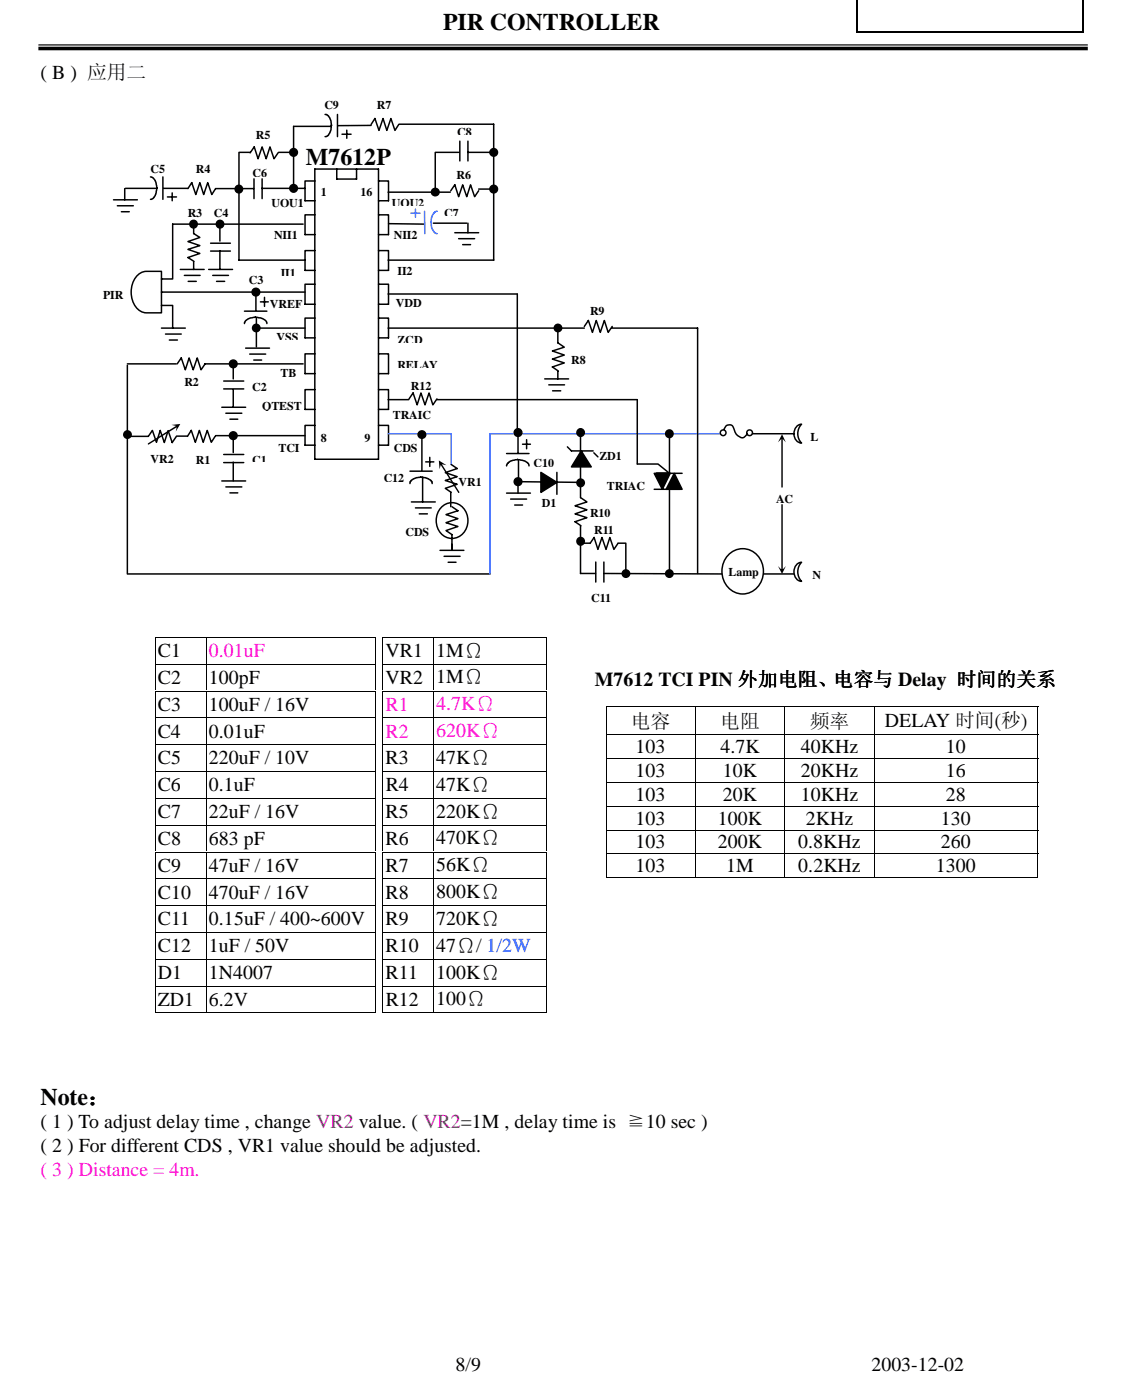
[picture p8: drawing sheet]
<svg xmlns="http://www.w3.org/2000/svg" width="202mm" height="249mm" viewBox="0 0 202 249" stroke-linecap="round" stroke-linejoin="round" font-family="sans-serif">
<path d="M6.8 8.3h186.3v.6h-186.3zM6.8 7.9h186.3v.2h-186.3z" fill="#010101"/>
<path d="M152.2 -.1v5.9M192.2 -.1v5.9M152.3 5.7h39.8" fill="none" stroke="#000" stroke-width=".25"/>
<g fill="none" stroke="#000" stroke-width=".18">
<path d="M27.5 113.2h39.2M27.5 117.9h39.2M27.6 113.2v4.6M27.6 118v4.6M36.6 113.2v4.6M36.6 118v4.6M66.6 113.2v4.6M66.6 118v4.6M67.9 113.2h29.1M67.9 117.9h29.1M67.9 113.2v4.6M67.9 118v4.6"/>
<path d="M76.9 113.2v4.6M76.9 118v4.6M96.9 113.2v4.6M96.9 118v4.6M27.5 122.7h39.2M27.5 127.4h39.2M27.5 132.2h39.2M27.5 136.9h39.2M27.6 122.8v4.5M27.6 127.5v4.6M27.6 132.3v4.6M27.6 137v4.6"/>
<path d="M36.6 122.8v4.5M36.6 127.5v4.6M36.6 132.3v4.6M36.6 137v4.6M66.6 122.8v4.5M66.6 127.5v4.6M66.6 132.3v4.6M66.6 137v4.6M67.9 122.7h29.1M67.9 127.4h29.1M67.9 132.2h29.1M67.9 136.9h29.1"/>
<path d="M67.9 122.8v4.5M67.9 127.5v4.6M67.9 132.3v4.6M67.9 137v4.6M76.9 122.8v4.5M76.9 127.5v4.6M76.9 132.3v4.6M76.9 137v4.6M96.9 122.8v4.5M96.9 127.5v4.6M96.9 132.3v4.6M96.9 137v4.6"/>
<path d="M27.5 141.7h39.2M27.5 146.5h39.2M27.5 151.3h39.2M27.5 156h39.2M27.6 141.8v4.6M27.6 146.6v4.5M27.6 151.3v4.6M27.6 156.1v4.6M36.6 141.8v4.6M36.6 146.6v4.5M36.6 151.3v4.6M36.6 156.1v4.6"/>
<path d="M66.6 141.8v4.6M66.6 146.6v4.5M66.6 151.3v4.6M66.6 156.1v4.6M67.9 141.7h29.1M67.9 146.5h29.1M67.9 151.3h29.1M67.9 156h29.1M67.9 141.8v4.6M67.9 146.6v4.5M67.9 151.3v4.6M67.9 156.1v4.6"/>
<path d="M76.9 141.8v4.6M76.9 146.6v4.5M76.9 151.3v4.6M76.9 156.1v4.6M96.9 141.8v4.6M96.9 146.6v4.5M96.9 151.3v4.6M96.9 156.1v4.6M27.5 160.8h39.2M27.5 165.5h39.2M27.5 170.3h39.2M27.5 175h39.2"/>
<path d="M27.6 160.9v4.5M27.6 165.6v4.6M27.6 170.4v4.6M27.6 175.1v4.8M27.6 179.8h8.9M36.6 160.9v4.5M36.6 165.6v4.6M36.6 170.4v4.6M36.6 175.1v4.8M36.7 179.8h29.8M66.6 160.9v4.5M66.6 165.6v4.6"/>
<path d="M66.6 170.4v4.6M66.6 175.1v4.8M67.9 160.8h29.1M67.9 165.5h29.1M67.9 170.3h29.1M67.9 175h29.1M67.9 160.9v4.5M67.9 165.6v4.6M67.9 170.4v4.6M67.9 175.1v4.8M68 179.8h8.8M76.9 160.9v4.5"/>
<path d="M76.9 165.6v4.6M76.9 170.4v4.6M76.9 175.1v4.8M77 179.8h19.9M96.9 160.9v4.5M96.9 165.6v4.6M96.9 170.4v4.6M96.9 175.1v4.8"/>
</g>
<g fill="none" stroke="#010101" stroke-width=".26">
<path d="M20.1 35.5h4.3M20.8 36.5h2.9M21.5 37.6h1.4M22.1 33.5v2M33.4 33.5l.6-1.1 .8 2.1 .7-2.1 .7 2.1 .7-2.1 .7 2.1 .7-1h6.7M34.4 39.8v1.7M39 39.8v3M44.4 27.1l.7-1 .7 2.1 .7-2.1 .7 2.1 .7-2.1 .7 2.1 .8-1.1M44.4 27h-2v19.2h11.7M45.1 31.7v3.6M46.5 33.4h7.6M46.5 31.7v3.6"/>
<path d="M49.4 27h2.4M52.1 22.4v11M53.8 39.8h-23.2v9.7h-1.9M55.9 32.1h-1.8v3.5h1.8M55.9 38.1h-1.8v3.6h1.8M55.9 30h11.3v51.5h-11.3zM59.8 30v1.8h3.5v-1.8M65.9 22.1l.6-1.1 .8 2.2 .7-2.2 .7 2.2 .7-2.2 .7 2.2 .7-1.1M67.2 32.1h1.8v3.5h-1.8M67.2 38.1h1.8v3.6h-1.8M68.9 34.1h11M70.9 22.1h16.7v24.1h-18.7"/>
<path d="M80 33.9l.7-1.1 .7 2.1 .7-2.1 .7 2.1 .7-2.1 .7 2.1 .8-1M81.4 27h-4.1v7.1M81.6 25.1v3.5M83.1 27h4.5M83.1 25.1v3.5M83.1 39.6v1.7M85 33.6h2.6M24.5 48.8l.9-.6h3.3v7.3h-2.7a3.3 3.3 0 0 1-2.7-3.6 4.2 4.2 0 0 1 1.2-3.1zM28.7 54.2h1.9v4M28.7 51.9h25.4M28.7 58.2h4.2M29.4 59.3h2.8"/>
<path d="M32 47.8h4.2M32.7 48.9h2.8M33.4 49.9h1.4M34.4 46.5v1.3M34.4 41.5l1.1 .7-2.1 .7 2.1 .7-2.1 .7 2.1 .7-2.1 .7 1 .7M37 47.8h4.3M37.4 43.2h3.5M37.4 44.6h3.5M37.8 48.9h2.8M38.4 49.9h1.5M39 44.5v3.3M45.5 58.2h8.6"/>
<path d="M55.9 44.5h-1.8v3.5h1.8M55.9 50.5h-1.8v3.5h1.8M55.9 56.5h-1.8v3.5h1.8M67.2 44.5h1.8v3.5h-1.8M67.2 50.5h1.8v3.5h-1.8M67.2 56.5h1.8v3.5h-1.8M68.9 52.2h22.9v24.8M80.7 41.3h4.3M81.4 42.4h2.8M82.1 43.4h1.4M22.6 64.6h8.7M22.6 77.1v24.7"/>
<path d="M30.1 60.4h1.4M31.3 77.4h2M31.5 64.6l.7-1.1 .7 2.2 .7-2.2 .7 2.2 .7-2.2 .7 2.2 .7-1.1M33.3 77.5l.7-1.1 .7 2.1 .7-2.1 .7 2.1 .7-2.1 .7 2.1 .7-1M36.4 64.6h17.4M38.3 77.3h15.8M39.4 72.3h4.2M39.7 67.6h3.6M39.7 69h3.6M40.1 73.4h2.8M40.8 74.4h1.4M41.4 64.3v3"/>
<path d="M41.4 69.2v3.1M41.4 77.3v3M43.6 61.8h4.2M44.3 62.9h2.9M45 63.9h1.4M55.9 62.8h-1.8v3.5h1.8M55.9 69.2h-1.8v3.5h1.8M55.9 75.5h-1.8v3.5h1.8M67.2 62.8h1.8v3.5h-1.8M67.2 69.2h1.8v3.5h-1.8M67.2 75.5h1.8v3.5h-1.8M68.9 70.9h3.7"/>
<path d="M118.8 77v7M39.4 85.4h4.2M39.7 80.7h3.6M39.7 82.1h3.6M40.1 86.4h2.8M40.8 87.5h1.4M41.4 82v3.4M104.7 96.5l.8-1.1 .6 2.1 .7-2.1 .8 2.1 .6-2.1 .8 2.1 .7-1M118.8 87v14.2M129.2 98.6a3.7 3.7 0 0 1 4.2-.8 3.7 3.7 0 0 1 2.1 3.6 3.6 3.6 0 0 1-2.5 3.8 3.6 3.6 0 0 1-4.2-1.5 4.3 4.3 0 0 1 .4-5.1z"/>
</g>
<path d="M68.9 77h11M80.1 77v5.5" fill="none" stroke="#3467ff" stroke-width=".26"/>
<path d="M103.2 80l1.7 2.9h-3.5z" fill="#010101"/>
<path d="M72.6 70.8l.7-1 .7 2.1 .7-2.1 .7 2.1 .8-2.1 .6 2.1 .8-1.1M100.7 79.3l.7 .7h3.9M103.1 88.4l1.1 .7-2.1 .7 2.1 .7-2.1 .7 2.1 .7-2.1 .7 1 .7M103.2 80l1.7 2.9h-3.5zM105.4 80.4l.7 .7M105.7 99.8v3.5M107.2 99.8v3.5" fill="none" stroke="#010101" stroke-width=".26"/>
<path d="M119.7 84l1.4 2.9h-2.9z" fill="#010101"/>
<path d="M119.7 84l1.4 2.9h-2.9z" fill="none" stroke="#010101" stroke-width=".26"/>
<path d="M116.1 84h2.9l-1.4 2.9z" fill="#010101"/>
<g fill="none" stroke="#010101" stroke-width=".26">
<path d="M103 77v11.4M113.1 70.9v11.5h3.7l2 1.6M128.5 76.2a.91 .91 0 0 1 1-.8 .91 .91 0 0 1 .8 .9 1.61 1.61 0 0 0 1.7 1.4l.6-.7M103 93.4v8.4h2.7M103 96.4h1.7M109.7 96.4h1.4v5.4M116.1 84h2.9l-1.4 2.9zM116.1 86.9h4.6M116.5 84h4.6M107.1 101.8l21 .1"/>
<circle cx="128.4" cy="76.8" r=".5"/>
<circle cx="133.1" cy="76.8" r=".51"/>
</g>
<path d="M87 77h40.8" fill="none" stroke="#3467ff" stroke-width=".26"/>
<path d="M96 83.9l2.8 1.7-2.8 1.8z" fill="#010101"/>
<g fill="none" stroke="#010101" stroke-width=".26">
<path d="M68.9 58.2h34.8M99 58.2v2.7M103.7 58l.7-1.1 .8 2.1 .6-2.1 .8 2.1 .7-2.1 .6 2.1 .8-1M108.7 58.2h15.1v43.6M77.6 70.9h35.5M96.7 67.3h4.2M97.4 68.3h2.8M98.1 69.4h1.4M99 66v1.3M99.1 60.9l1.1 .7-2.2 .7 2.2 .7-2.2 .8 2.2 .6-2.2 .7 1.1 .8M91.9 85.5l11.1 .1M91.9 85.2v2.3"/>
<path d="M96 83.9l2.8 1.7-2.8 1.8zM98.8 83.9v3.9M22.6 101.9h64.4"/>
</g>
<path d="M87 77v24.9" fill="none" stroke="#3467ff" stroke-width=".26"/>
<g fill="#010101">
<path d="M138.7 89.5l.2 .1v11.6l-.1 .1-.1-.1zM138.1 100.5l.7 .7 .7-.7-.7 1.4z"/>
<path d="M138.7 77.7l.2 .1v8.6l-.1 .2-.1-.2zM138.8 77.1l.7 1.4-.7-.7-.7 .7z"/>
</g>
<path d="M133.6 77h7.3M141.5 75.6l.8-.3a2.4 2.4 0 0 0 0 3.4 1.75 1.75 0 0 1-1.3-1.3 1.75 1.75 0 0 1 .5-1.8zM141.5 100.1l.8-.3a2.46 2.46 0 0 0 0 3.4 1.79 1.79 0 0 1-.8-3.1z" fill="none" stroke="#010101" stroke-width=".26"/>
<circle cx="52.1" cy="33.4" r=".67" fill="#010101"/>
<circle cx="52.1" cy="33.4" r=".67" fill="none" stroke="#010101" stroke-width=".26"/>
<circle cx="52.1" cy="27" r=".68" fill="#010101"/>
<circle cx="52.1" cy="27" r=".68" fill="none" stroke="#010101" stroke-width=".26"/>
<circle cx="42.4" cy="33.6" r=".67" fill="#010101"/>
<circle cx="42.4" cy="33.6" r=".67" fill="none" stroke="#010101" stroke-width=".26"/>
<circle cx="39.1" cy="39.8" r=".67" fill="#010101"/>
<circle cx="39.1" cy="39.8" r=".67" fill="none" stroke="#010101" stroke-width=".26"/>
<circle cx="34.4" cy="39.8" r=".67" fill="#010101"/>
<circle cx="34.4" cy="39.8" r=".67" fill="none" stroke="#010101" stroke-width=".26"/>
<circle cx="45.4" cy="51.9" r=".68" fill="#010101"/>
<circle cx="45.4" cy="51.9" r=".68" fill="none" stroke="#010101" stroke-width=".26"/>
<circle cx="45.5" cy="58.2" r=".66" fill="#010101"/>
<circle cx="45.5" cy="58.2" r=".66" fill="none" stroke="#010101" stroke-width=".26"/>
<circle cx="41.4" cy="64.6" r=".68" fill="#010101"/>
<circle cx="41.4" cy="64.6" r=".68" fill="none" stroke="#010101" stroke-width=".26"/>
<circle cx="41.4" cy="77.3" r=".68" fill="#010101"/>
<circle cx="41.4" cy="77.3" r=".68" fill="none" stroke="#010101" stroke-width=".26"/>
<circle cx="22.6" cy="77.1" r=".66" fill="#010101"/>
<circle cx="22.6" cy="77.1" r=".66" fill="none" stroke="#010101" stroke-width=".26"/>
<circle cx="118.8" cy="77" r=".67" fill="#010101"/>
<circle cx="118.8" cy="77" r=".67" fill="none" stroke="#010101" stroke-width=".26"/>
<circle cx="77.2" cy="34.1" r=".67" fill="#010101"/>
<circle cx="77.2" cy="34.1" r=".67" fill="none" stroke="#010101" stroke-width=".26"/>
<circle cx="91.9" cy="76.8" r=".68" fill="#010101"/>
<circle cx="91.9" cy="76.8" r=".68" fill="none" stroke="#010101" stroke-width=".26"/>
<circle cx="87.6" cy="33.6" r=".68" fill="#010101"/>
<circle cx="87.6" cy="33.6" r=".68" fill="none" stroke="#010101" stroke-width=".26"/>
<circle cx="87.6" cy="27" r=".68" fill="#010101"/>
<circle cx="87.6" cy="27" r=".68" fill="none" stroke="#010101" stroke-width=".26"/>
<circle cx="99" cy="58.2" r=".66" fill="#010101"/>
<circle cx="99" cy="58.2" r=".66" fill="none" stroke="#010101" stroke-width=".26"/>
<circle cx="103.1" cy="85.7" r=".66" fill="#010101"/>
<g fill="none" stroke="#010101" stroke-width=".26">
<path d="M89.9 87.5h4.2M90.6 88.6h2.9M91.4 89.7h1.4"/>
<circle cx="103.1" cy="85.7" r=".66"/>
</g>
<circle cx="91.9" cy="85.5" r=".68" fill="#010101"/>
<g fill="none" stroke="#010101" stroke-width=".26">
<path d="M22.3 33.4h5.6M26.7 31.4l.5 .2 .3 .4 .4 1.4M27.9 33.3l-.3 1.4-.5 .6-.4 .1M28.9 31.4v4M29.1 33.4h4.2M29.7 35h1.6M30.6 34.2v1.4M52.1 22.4h6.6M57.7 20.3l.5 .1 .3 .5 .3 .6v.8M58.8 22.2v.8l-.3 .7-.3 .4-.5 .2M59.9 20.3v4M60.7 23.8h1.6"/>
<path d="M61.6 23.1v1.4M65.9 22.3h-5.8M69 39.7l6.4 .1M76.9 39.6h5.9M43.4 55.2h4M45.3 56.3l1.3 .3a1.09 1.09 0 0 1 .8 .8M45.4 56.3l-1.3 .3a1.04 1.04 0 0 0-.7 .8M45.4 51.9v3.2M45.5 56.4v5.2M46.2 53.6h1.4M46.9 52.8v1.6M91.9 77.1v3.2"/>
<path d="M92.8 78.9h1.3M93.5 78.1v1.6M78.1 97.7h4.2M78.5 89.9a2.81 2.81 0 0 1 3.1-.3 2.81 2.81 0 0 1 1.5 2.8 2.8 2.8 0 0 1-1.8 2.9 2.8 2.8 0 0 1-3.3-.9 3.5 3.5 0 0 1 .5-4.5zM78.8 98.8h2.9M79.5 99.8h1.4M80.2 90l1.1 .7-2.1 .7 2.1 .7-2.1 .7 2.1 .7-2.1 .7 1 .7v2.8M89.9 80.5h4M91.8 81.6l1.4 .3a1.03 1.03 0 0 1 .7 .8M91.9 81.6l-1.4 .3-.4 .3-.2 .5M92 81.7v3.5"/>
<circle cx="91.9" cy="85.5" r=".68"/>
</g>
<circle cx="111.1" cy="101.8" r=".66" fill="#010101"/>
<circle cx="111.1" cy="101.8" r=".66" fill="none" stroke="#010101" stroke-width=".26"/>
<circle cx="118.8" cy="101.8" r=".66" fill="#010101"/>
<g fill="none" stroke="#010101" stroke-width=".26">
<path d="M28.4 76.5l.8 2.1 .6-2.1 .8 2.1 .7-1.1M28.4 76.4l-.6 2.1-.8-2.1-.7 1.1h-3.7M135.5 101.9h5.4"/>
<circle cx="118.8" cy="101.8" r=".66"/>
</g>
<path d="M26.3 78.7l5-3.1h.2v.2l-5.1 3.1h-.2zM30.4 75.4l1.6-.1-.8 1.3 .2-1z" fill="#010101"/>
<path d="M22.6 64.9v11.8M80.1 82.5l1.1 .7-2.2 .7 2.2 .7-2.2 .7 2.2 .7-2.2 .7 1.1 .7" fill="none" stroke="#010101" stroke-width=".26"/>
<path d="M78.2 82.2l.2 .1 3.1 5v.2h-.2l-3.2-5.1zM77.9 81.7l1.3 .9-.9-.2-.3 .9z" fill="#010101"/>
<path d="M80 87.4v2.6" fill="none" stroke="#010101" stroke-width=".26"/>
<circle cx="103.1" cy="96.1" r=".67" fill="#010101"/>
<circle cx="103.1" cy="96.1" r=".67" fill="none" stroke="#010101" stroke-width=".26"/>
<circle cx="103.1" cy="76.8" r=".67" fill="#010101"/>
<g fill="none" stroke="#010101" stroke-width=".26">
<path d="M74.9 77.8v5.6M72.8 83.6h3.9M73 89.1h4.3M73.7 90.2h2.8M74.4 91.2h1.5M74.6 84.7l.9 .1 .6 .2 .5 .4 .1 .4M74.7 84.7l-.7 .1-.7 .2-.4 .4-.1 .4M75 84.7v4.4M75.6 82h1.4M76.3 81.2v1.6"/>
<circle cx="103.1" cy="76.8" r=".67"/>
</g>
<circle cx="74.9" cy="77.2" r=".67" fill="#010101"/>
<circle cx="74.9" cy="77.2" r=".67" fill="none" stroke="#010101" stroke-width=".26"/>
<path d="M72.9 37.8h1.6M73.7 37.1v1.5M75.4 37.5v4M76.5 39.4l.1 .9 .2 .5 .3 .5 .5 .2M77.6 37.5a1.28 1.28 0 0 0-1 1.1l-.1 .9" fill="none" stroke="#3467ff" stroke-width=".26"/>
<g fill="none" stroke="#000" stroke-width=".18">
<path d="M107.5 125.5h76.8M107.5 130.5h76.8M107.5 134.7h76.8M107.5 138.9h76.8M107.6 125.6v4.7M107.6 130.6v4M107.6 134.7v4.1M107.6 139v4M123.4 125.6v4.7M123.4 130.6v4M123.4 134.7v4.1M123.4 139v4"/>
<path d="M139.3 125.6v4.7M139.3 130.6v4M139.3 134.7v4.1M139.3 139v4M155.2 125.6v4.7M155.2 130.6v4M155.2 134.7v4.1M155.2 139v4M184.2 125.6v4.7M184.2 130.6v4M184.2 134.7v4.1M184.2 139v4"/>
<path d="M107.5 143.1h76.8M107.5 147.4h76.8M107.5 151.6h76.8M107.6 143.2v4.1M107.6 147.4v4.1M107.6 151.7v4.2M107.7 155.8h15.7M123.4 143.2v4.1M123.4 147.4v4.1M123.4 151.7v4.2M123.5 155.8h15.7M139.3 143.2v4.1"/>
<path d="M139.3 147.4v4.1M139.3 151.7v4.2M139.4 155.8h15.7M155.2 143.2v4.1M155.2 147.4v4.1M155.2 151.7v4.2M155.2 155.8h28.9M184.2 143.2v4.1M184.2 147.4v4.1M184.2 151.7v4.2"/>
</g>
<g font-size="4.2">
<text x="78.7" y="5.2">PIR CONTROLLER</text>
<text x="54.3" y="29.3">M7612P</text>
<text x="7.2" y="196.1">Note：</text>
</g>
<g font-size="3.5">
<text x="7.2" y="14.1">( B ) 应用二</text>
<text x="28" y="116.7">C1</text>
<text x="68.5" y="116.7">VR1</text>
<text x="77.4" y="116.6">1MΩ</text>
<text x="28" y="121.4">C2</text>
<text x="37.1" y="121.4">100pF</text>
<text x="68.5" y="121.4">VR2</text>
<text x="77.4" y="121.3">1MΩ</text>
<text x="105.6" y="121.7">M7612 TCI PIN 外加电阻、电容与 Delay 时间的关系</text>
<text x="28" y="126.2">C3</text>
<text x="28" y="130.9">C4</text>
<text x="37.1" y="130.9">0.01uF</text>
<text x="37.1" y="126.2">100uF / 16V</text>
<text x="112" y="129.2">电容</text>
<text x="127.8" y="129.2">电阻</text>
<text x="143.7" y="129.2">频率</text>
<text x="157.1" y="129.1">DELAY 时间(秒)</text>
<text x="28" y="135.7">C5</text>
<text x="37.1" y="135.7">220uF / 10V</text>
<text x="68.5" y="135.7">R3</text>
<text x="77.4" y="135.6">47KΩ</text>
<text x="112.8" y="133.7">103</text>
<text x="112.8" y="137.9">103</text>
<text x="127.9" y="133.7">4.7K</text>
<text x="128.3" y="137.9">10K</text>
<text x="142.2" y="137.9">20KHz</text>
<text x="142.2" y="133.7">40KHz</text>
<text x="167.9" y="137.9">16</text>
<text x="167.9" y="133.7">10</text>
<text x="28" y="140.5">C6</text>
<text x="37.1" y="140.5">0.1uF</text>
<text x="68.5" y="140.5">R4</text>
<text x="77.4" y="140.4">47KΩ</text>
<text x="112.8" y="142.2">103</text>
<text x="128.3" y="142.2">20K</text>
<text x="142.2" y="142.2">10KHz</text>
<text x="167.9" y="142.2">28</text>
<text x="28" y="145.2">C7</text>
<text x="28" y="150">C8</text>
<text x="37.1" y="150">683 pF</text>
<text x="37.1" y="145.2">22uF / 16V</text>
<text x="68.4" y="150">R6</text>
<text x="68.5" y="145.2">R5</text>
<text x="77.4" y="145.2">220KΩ</text>
<text x="77.4" y="149.9">470KΩ</text>
<text x="112.8" y="146.4">103</text>
<text x="127.4" y="146.4">100K</text>
<text x="143" y="146.4">2KHz</text>
<text x="167" y="146.4">130</text>
<text x="28" y="154.8">C9</text>
<text x="37.1" y="154.8">47uF / 16V</text>
<text x="68.5" y="154.8">R7</text>
<text x="77.4" y="154.7">56KΩ</text>
<text x="112.8" y="150.6">103</text>
<text x="112.8" y="154.9">103</text>
<text x="127.4" y="150.6">200K</text>
<text x="128.9" y="154.9">1M</text>
<text x="141.7" y="150.6">0.8KHz</text>
<text x="141.7" y="154.9">0.2KHz</text>
<text x="166.1" y="154.9">1300</text>
<text x="167" y="150.6">260</text>
<text x="28" y="159.5">C10</text>
<text x="37.1" y="159.5">470uF / 16V</text>
<text x="68.5" y="159.5">R8</text>
<text x="77.4" y="159.4">800KΩ</text>
<text x="28" y="164.3">C11</text>
<text x="37.1" y="164.3">0.15uF / 400~600V</text>
<text x="68.4" y="164.3">R9</text>
<text x="77.4" y="164.2">720KΩ</text>
<text x="28" y="169">C12</text>
<text x="28" y="173.8">D1</text>
<text x="37.1" y="173.8">1N4007</text>
<text x="37.1" y="169">1uF / 50V</text>
<text x="68.5" y="169">R10</text>
<text x="68.5" y="173.8">R11</text>
<text x="77.4" y="168.9">47Ω/ 1/2W</text>
<text x="77.4" y="173.7">100KΩ</text>
<text x="28" y="178.6">ZD1</text>
<text x="37.1" y="178.6">6.2V</text>
<text x="68.5" y="178.6">R12</text>
<text x="77.4" y="178.5">100Ω</text>
<text x="7.2" y="200.3">( 1 ) To adjust delay time , change VR2 value. ( VR2=1M , delay time is ≧10 sec )</text>
<text x="7.2" y="204.6">( 2 ) For different CDS , VR1 value should be adjusted.</text>
<text x="80.9" y="243.3">8/9</text>
<text x="154.7" y="243.3">2003-12-02</text>
</g>
<g font-size="3.5" fill="#f0f">
<text x="37.1" y="116.7">0.01uF</text>
<text x="68.5" y="126.2">R1</text>
<text x="68.5" y="130.9">R2</text>
<text x="77.4" y="126.1">4.7KΩ</text>
<text x="77.4" y="130.8">620KΩ</text>
<text x="7.2" y="208.8">( 3 ) Distance = 4m.</text>
</g>
<g font-size="2.1">
<text x="57.6" y="19.4">C9</text>
<text x="66.9" y="19.4">R7</text>
<text x="45.4" y="24.7">R5</text>
<text x="81.2" y="24.2">C8</text>
<text x="26.7" y="30.7">C5</text>
<text x="34.8" y="30.8">R4</text>
<text x="44.8" y="31.4">C6</text>
<text x="56.9" y="34.7">1</text>
<text x="64" y="34.7">16</text>
<text x="81" y="31.8">R6</text>
<text x="33.3" y="38.4">R3</text>
<text x="38" y="38.6">C4</text>
<text x="48.2" y="36.7">UOU1</text>
<text x="69.6" y="36.7">UOU2</text>
<text x="78.8" y="38.4">C7</text>
<text x="48.6" y="42.4">NII1</text>
<text x="69.9" y="42.4">NII2</text>
<text x="18.3" y="53.2">PIR</text>
<text x="44.2" y="50.5">C3</text>
<text x="49.8" y="49.1">II1</text>
<text x="70.6" y="48.9">II2</text>
<text x="47.9" y="54.7">VREF</text>
<text x="70.3" y="54.5">VDD</text>
<text x="104.7" y="55.8">R9</text>
<text x="49.1" y="60.5">VSS</text>
<text x="70.5" y="65.6">RELAY</text>
<text x="70.6" y="61.1">ZCD</text>
<text x="101.4" y="64.6">R8</text>
<text x="32.7" y="68.5">R2</text>
<text x="44.7" y="69.5">C2</text>
<text x="49.8" y="66.9">TB</text>
<text x="72.9" y="69.3">R12</text>
<text x="46.5" y="72.8">QTEST</text>
<text x="69.7" y="74.3">TRAIC</text>
<text x="26.7" y="82.2">VR2</text>
<text x="34.8" y="82.3">R1</text>
<text x="44.7" y="82.3">C1</text>
<text x="49.4" y="80.2">TCI</text>
<text x="56.9" y="78.4">8</text>
<text x="64.7" y="78.4">9</text>
<text x="69.9" y="80.3">CDS</text>
<text x="94.7" y="82.8">C10</text>
<text x="106.4" y="81.7">ZD1</text>
<text x="143.9" y="78.3">L</text>
<text x="68.1" y="85.6">C12</text>
<text x="81.4" y="86.4">VR1</text>
<text x="107.7" y="86.9">TRIAC</text>
<text x="137.8" y="89.2">AC</text>
<text x="72" y="95.1">CDS</text>
<text x="96.2" y="90.1">D1</text>
<text x="104.7" y="91.7">R10</text>
<text x="105.5" y="94.9">R11</text>
<text x="104.9" y="106.9">C11</text>
<text x="129.3" y="102.3">Lamp</text>
<text x="144.2" y="102.8">N</text>
</g>
</svg>
